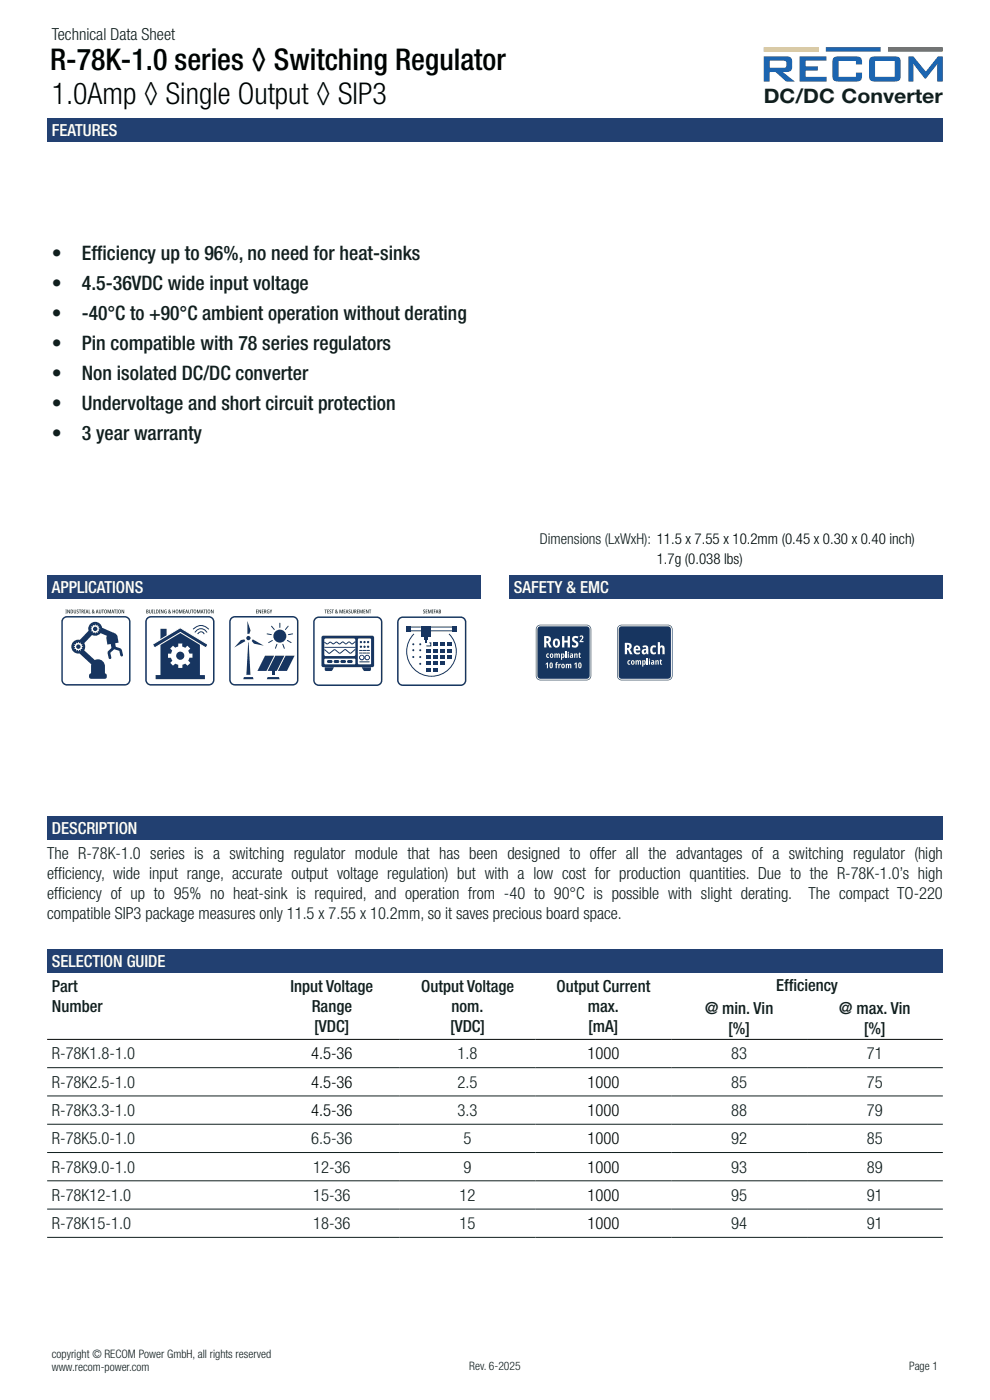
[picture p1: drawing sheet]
<svg xmlns="http://www.w3.org/2000/svg" width="210mm" height="297mm" viewBox="0 0 210 297" stroke-linecap="round" stroke-linejoin="round" font-family="sans-serif">
<path d="M162 10h11.6v.9l-11.6 .1z" fill="#fdbb27"/>
<path d="M175.2 10h11.6v.9l-11.6 .1z" fill="#1c65b0"/>
<path d="M188.4 10h11.6v.9l-11.6 .1z" fill="#d5282c"/>
<g fill="#1c65b0">
<path d="M169.6 12h5.7v.9h-4.4v1.2h2.5l.1 .8-2.6 .1v1.2l4.4 .1 .1 1h-5.8z"/>
<path d="M176.9 12.2l.9-.2h3.9a1.2 1.2 0 0 1 1.1 1.7h-1.2l-.1-.8h-3.6v3.4h3.6l.1-.9h1.2l.1 .8-.3 .8-.6 .3h-4.3a.99 .99 0 0 1-1.1-1.1v-3.3z"/>
<path d="M192.7 12h1.1l2.6 3.2 2.5-3.2h1.1v5.3h-1.2v-3.8l-2.5 3.2-.2-.1-2.4-3.1 .1 3.8h-1.1z"/>
<path d="M163.3 12.9h3a.4 .4 0 0 1 .5 .4v.6a.4 .4 0 0 1-.5 .5h-3zM162 12v5.3h1.3v-2h1.1l2.4 2h1.8l-2.5-2h.7a1.15 1.15 0 0 0 1.2-1.6 1.24 1.24 0 0 0-1-1.7z"/>
<path d="M185.6 12.9h4.2v3.4h-4.2zM184.6 12.2l-.2 .7v3.3a.97 .97 0 0 0 1.1 1.1h4.4l.7-.2 .4-.6 .1-3.4a1 1 0 0 0-1.2-1.1h-4.4z"/>
</g>
<path d="M10 226.5h190M10 232.5h190M10 238.5h190M10 244.5h190M10 250.5h190M10 256.5h190M10 262.5h190" fill="none" stroke="#101f1e" stroke-width=".21"/>
<path d="M10 220.5h190" fill="none" stroke="#000201" stroke-width=".21"/>
<g fill="#224071">
<path d="M10 201.4h190v5h-190z"/>
<path d="M10 173.2h190v5h-190z"/>
</g>
<path d="M114.1 132.9l.5-.2h9.9a.79 .79 0 0 1 .7 .8v9.9a.79 .79 0 0 1-.7 .8h-9.9a.79 .79 0 0 1-.8-.8v-9.9z" fill="#16355f"/>
<path d="M113.9 132.8l-.2 .7v9.9a.96 .96 0 0 0 .9 .9h9.9a.96 .96 0 0 0 .9-.9v-9.9a.96 .96 0 0 0-.9-1h-9.9zM114.2 133.1l.4-.2h9.9a.62 .62 0 0 1 .6 .6v9.9a.62 .62 0 0 1-.6 .6h-9.9a.62 .62 0 0 1-.6-.6v-9.9z" fill="#fff"/>
<path d="M113.9 132.8l-.2 .7v9.9a.96 .96 0 0 0 .9 .9h9.9a.96 .96 0 0 0 .9-.9v-9.9a.96 .96 0 0 0-.9-1h-9.9zM114 132.9l.6-.2h9.9a.83 .83 0 0 1 .8 .8v9.9a.83 .83 0 0 1-.8 .8h-9.9a.83 .83 0 0 1-.8-.8v-9.9z" fill="#163660"/>
<g fill="#fff">
<path d="M119.2 134.9h.5v1h.7v-1h.5v2.5h-.5v-1.1h-.7v1.1h-.5z"/>
<path d="M121.5 135.1l.4-.2 .6 .1 .2 .1-.2 .4a.35 .35 0 0 0-.4-.2 .35 .35 0 0 0-.2 .5h.1a.82 .82 0 0 1 .6 1.2 .82 .82 0 0 1-1.3 .3v-.5a.47 .47 0 0 0 .5 .2 .47 .47 0 0 0 .4-.4l-.1-.1a.91 .91 0 0 1-.6-1.4z"/>
<path d="M122.9 135a.49 .49 0 0 1 .8 0 .49 .49 0 0 1-.2 .8l-.2 .2h.5v.2h-.9l.6-.9a.2 .2 0 0 0-.2-.3 .2 .2 0 0 0-.2 .2z"/>
<path d="M115.9 138.7h.6l-.1 .2h-.3v.2l.1 .3 .3-.1v.2a.46 .46 0 0 1-.6-.1 .46 .46 0 0 1 0-.7z"/>
<path d="M117.6 138.6l.2 .2 .2-.2 .7 .1 .1 .9h-.3l-.1-.8-.1 .8h-.2l-.1-.8-.2 .8h-.2z"/>
<path d="M120 138.3h.2v1.3h-.2z"/>
<path d="M121.8 138.6l.2 .2a.28 .28 0 0 1 .3-.2 .28 .28 0 0 1 .2 .3v.7h-.2l-.1-.8-.2 .8h-.2z"/>
<path d="M122.9 138.4l.3 .2v.2h-.2v.6h.2l-.1 .2-.3-.2-.1-.7z"/>
<path d="M115.7 140.9l.5-.3v1.2h-.2v-1l-.2 .2z"/>
<path d="M117.9 140.5h.4l-.2 .2 .2 .3h-.2v.8h-.2v-.8h-.1z"/>
<path d="M118.4 140.8l.3 .2 .3-.2-.1 .3-.2 .1v.6h-.3z"/>
<path d="M120 140.8l.2 .2 .3-.2 .6 .1 .1 .9h-.2l-.1-.8-.2 .8h-.2l-.1-.8-.2 .8h-.2z"/>
<path d="M121.8 140.9l.5-.3v1.2h-.2v-1l-.2 .2z"/>
<path d="M115.9 135.3v.7a.36 .36 0 0 0 .5-.2 .36 .36 0 0 0-.2-.4zM115.4 134.9h.6a.73 .73 0 0 1 .8 .5 .73 .73 0 0 1-.3 .9l.6 1.1h-.6l-.4-1h-.2v1h-.5z"/>
<path d="M117.9 135.9a.82 .82 0 0 0 .1 1.1 .7 .7 0 0 0 0-1.1zM117.5 135.7a.83 .83 0 0 1 1.1 0 .83 .83 0 0 1 .2 1.1 .79 .79 0 0 1-1.1 .5 .79 .79 0 0 1-.4-1.1z"/>
<path d="M116.9 138.8a.26 .26 0 0 0-.1 .3 .26 .26 0 0 0 .3 .2v-.4zM116.7 138.7a.43 .43 0 0 1 .7 .1 .43 .43 0 0 1-.2 .6 .43 .43 0 0 1-.6-.2z"/>
<path d="M119.3 138.8v.1a.25 .25 0 0 0-.1 .3 .25 .25 0 0 0 .3 .1v-.4zM119 138.6l.2 .2a.39 .39 0 0 1 .6 .3 .39 .39 0 0 1-.6 .3v.6h-.2z"/>
<path d="M120.4 138.6h.3v1h-.3zM120.4 138.4a.15 .15 0 0 1 .3 0 .15 .15 0 0 1-.3 0z"/>
<path d="M121.1 139.2l.1 .2 .1-.3zM120.9 138.7l.5-.1 .1 .2 .1 .8-.3-.2a.29 .29 0 0 1-.3 .1 .29 .29 0 0 1-.2-.4 .29 .29 0 0 1 .4-.1l.1-.2-.3 .1z"/>
<path d="M116.8 140.8a.55 .55 0 0 0 .2 .7 .55 .55 0 0 0-.2-.7zM116.7 140.6a.61 .61 0 0 1 .6 .3 .61 .61 0 0 1-.1 .7 .39 .39 0 0 1-.5 .1 .39 .39 0 0 1-.2-.5z"/>
<path d="M119.4 141a.26 .26 0 0 0-.2 .3 .26 .26 0 0 0 .3 .2v-.4zM119.1 140.9a.43 .43 0 0 1 .7 .1 .43 .43 0 0 1-.1 .6 .43 .43 0 0 1-.6-.2z"/>
<path d="M122.9 140.8a.55 .55 0 0 0 .2 .7 .55 .55 0 0 0-.2-.7zM122.8 140.6a.61 .61 0 0 1 .6 .3 .61 .61 0 0 1-.1 .7 .39 .39 0 0 1-.5 .1 .39 .39 0 0 1-.2-.5z"/>
</g>
<path d="M131.3 132.9l.6-.2h9.8a.79 .79 0 0 1 .8 .8v9.9a.79 .79 0 0 1-.8 .8h-9.8a.79 .79 0 0 1-.8-.8v-9.9z" fill="#173560"/>
<path d="M131.2 132.8l-.3 .7v9.9a.96 .96 0 0 0 1 .9h9.8a.96 .96 0 0 0 1-.9v-9.9a.96 .96 0 0 0-1-1h-9.8zM131.4 133.1l.5-.2h9.8a.62 .62 0 0 1 .6 .6v9.9a.62 .62 0 0 1-.6 .6h-9.8a.62 .62 0 0 1-.7-.6v-9.9z" fill="#fff"/>
<path d="M131.2 132.8l-.3 .7v9.9a.96 .96 0 0 0 1 .9h9.8a.96 .96 0 0 0 1-.9v-9.9a.96 .96 0 0 0-1-1h-9.8zM131.3 132.9l.6-.2h9.8a.83 .83 0 0 1 .8 .8v9.9a.83 .83 0 0 1-.8 .8h-9.8a.83 .83 0 0 1-.9-.8v-9.9z" fill="#17355f"/>
<g fill="#fff">
<path d="M138.1 137.2l.4-.3 .7 .1-.2 .4-.2-.1a.59 .59 0 0 0-.4 .6 .59 .59 0 0 0 .4 .5l.3-.1v.4a.83 .83 0 0 1-1-.1 .83 .83 0 0 1-.2-1z"/>
<path d="M139.5 136.2h.5v1a.55 .55 0 0 1 .6-.2 .55 .55 0 0 1 .4 .6v1.2h-.5v-1.3l-.2-.2-.3 .3v1.2h-.5z"/>
<path d="M133.2 140.2l.5-.1-.1 .2h-.2l-.1 .2 .2 .3h.2v.1a.46 .46 0 0 1-.6-.1 .46 .46 0 0 1 .1-.6z"/>
<path d="M134.8 140.1l.2 .1 .3-.1h.6l.1 .9h-.2l-.1-.7-.2 .7h-.2l-.1-.7-.2 .7h-.2z"/>
<path d="M137.2 139.7h.2v1.3h-.2z"/>
<path d="M139 140.1l.2 .1a.28 .28 0 0 1 .4-.1 .28 .28 0 0 1 .1 .3v.6h-.2l-.1-.7-.1 .7h-.3z"/>
<path d="M140.1 139.9l.3 .2v.2h-.2l.1 .5h.1v.2l-.4-.1-.1-.8z"/>
<path d="M133 136.8v.7a.36 .36 0 0 0 .5-.2 .36 .36 0 0 0-.2-.5zM132.5 136.4h.7a.73 .73 0 0 1 .8 .5 .73 .73 0 0 1-.4 .8l.6 1.1h-.5l-.5-.9h-.2v.9h-.5z"/>
<path d="M134.9 137.4l-.1 .3h.6l-.2-.4zM134.6 137.2a.76 .76 0 0 1 1-.1 .76 .76 0 0 1 .2 .9h-1l.2 .4 .7-.1v.4a.94 .94 0 0 1-1.2-.1 .94 .94 0 0 1 0-1.2z"/>
<path d="M136.7 138a.24 .24 0 0 0 0 .4 .24 .24 0 0 0 .3-.1l.1-.4zM136.3 137.1a.73 .73 0 0 1 .8-.2 .73 .73 0 0 1 .4 .7v1.2h-.3l-.1-.2a.58 .58 0 0 1-1-.2 .58 .58 0 0 1 .7-.7l.3-.1a.36 .36 0 0 0-.3-.3 .36 .36 0 0 0-.4 .1z"/>
<path d="M134.2 140.3a.26 .26 0 0 0-.2 .3 .26 .26 0 0 0 .3 .2v-.5zM133.9 140.2a.43 .43 0 0 1 .7 0 .43 .43 0 0 1-.1 .7 .43 .43 0 0 1-.6-.2z"/>
<path d="M136.5 140.3a.25 .25 0 0 0-.1 .3 .25 .25 0 0 0 .3 .2v-.5zM136.2 140.1l.3 .1a.39 .39 0 0 1 .5 .3 .39 .39 0 0 1-.5 .4v.5h-.3z"/>
<path d="M137.7 140.1h.2v.9h-.2zM137.6 139.8a.15 .15 0 0 1 .3 0 .15 .15 0 0 1-.3 0z"/>
<path d="M138.4 140.6l.1 .2 .1-.2zM138.2 140.1h.4l.2 .1v.8l-.2-.1a.29 .29 0 0 1-.4 .1 .29 .29 0 0 1-.1-.4 .29 .29 0 0 1 .3-.2l.1-.1h-.3z"/>
</g>
<g fill="#224071">
<path d="M10 122h92v5h-92z"/>
<path d="M10 25h190v5h-190z"/>
<path d="M108 122h92v5h-92z"/>
</g>
<g fill="#101f1e">
<path d="M31.6 129.3h.1l.1 .6 .1 .1 .1-.1v-.6h.1v.6a.25 .25 0 0 1-.2 .2 .25 .25 0 0 1-.3-.2z"/>
<path d="M32.3 129.3h.2v.8h-.2z"/>
<path d="M32.6 129.3h.2v.7l.2 .1h-.4z"/>
<path d="M33.7 129.3h.3v.8h-.3z"/>
<path d="M34.1 129.3h.2l.3 .6 .1-.6v.8h-.2l-.3-.6-.1 .6z"/>
<path d="M34.9 129.4h.5a.33 .33 0 0 0-.5 .2 .33 .33 0 0 0 .3 .4l-.1-.3h.3l-.2 .4a.4 .4 0 0 1-.4-.2 .4 .4 0 0 1 .1-.5z"/>
<path d="M36.6 129.3h.1v.4h.3v-.4h.1v.8h-.1v-.3h-.3v.3h-.1z"/>
<path d="M38 129.3h.1l.2 .7 .2-.7h.2v.8h-.1v-.6l-.2 .6-.3-.6-.1 .6z"/>
<path d="M38.9 129.3h.3l-.2 .1v.3h.2l-.2 .1v.2l.2 .1h-.3z"/>
<path d="M39.9 129.3h.2v.6l.1 .1 .1-.1v-.6h.1v.6a.25 .25 0 0 1-.2 .2 .25 .25 0 0 1-.3-.2z"/>
<path d="M40.5 129.3h.5l-.2 .1v.7h-.1v-.7z"/>
<path d="M41.8 129.3h.2l.1 .7 .2-.7h.2v.8h-.1v-.6l-.2 .6-.3-.6-.1 .6z"/>
<path d="M43.1 129.3h.5l-.2 .1v.7h-.1v-.7z"/>
<path d="M43.7 129.3h.2v.8h-.2z"/>
<path d="M44.8 129.3h.1l.3 .6 .1-.6v.8h-.1l-.3-.6-.1 .6z"/>
<path d="M31.2 129.8v.2h.2v-.2zM31.2 129.4v.3l.1-.1v-.1zM31 129.3h.2a.2 .2 0 0 1 .3 .2 .2 .2 0 0 1-.1 .2 .22 .22 0 0 1 .1 .3 .22 .22 0 0 1-.2 .1h-.3z"/>
<path d="M33.2 129.4v.6a.3 .3 0 0 0 .3-.3 .3 .3 0 0 0-.3-.3zM33.1 129.3a.41 .41 0 0 1 .5 .4 .41 .41 0 0 1-.5 .4z"/>
<path d="M35.9 129.5a.08 .08 0 0 0 .1 0 .08 .08 0 0 0-.1 0zM35.9 129.8l-.1 .2h.2zM35.8 129.4a.19 .19 0 0 1 .3 0 .19 .19 0 0 1-.1 .3l.1 .2 .2-.2-.1 .3 .1 .1h-.2a.23 .23 0 0 1-.4-.1 .23 .23 0 0 1 .1-.3z"/>
<path d="M37.5 129.4a.28 .28 0 0 0-.2 .4 .28 .28 0 0 0 .4 .2v-.5zM37.3 129.4a.34 .34 0 0 1 .5 .1 .34 .34 0 0 1 0 .4 .34 .34 0 0 1-.5 0z"/>
<path d="M39.6 129.4l-.1 .4h.2zM39.5 129.3h.1l.3 .8-.2-.2h-.2l-.2 .2z"/>
<path d="M41.3 129.4a.28 .28 0 0 0-.1 .4 .28 .28 0 0 0 .3 .2v-.5zM41.1 129.4a.34 .34 0 0 1 .5 .1 .34 .34 0 0 1 0 .4 .34 .34 0 0 1-.5 0z"/>
<path d="M42.9 129.4l-.1 .4h.2zM42.8 129.3h.1l.3 .8-.2-.2h-.2l-.2 .2z"/>
<path d="M44.2 129.4a.28 .28 0 0 0-.1 .4 .28 .28 0 0 0 .4 .2v-.5zM44.1 129.4a.34 .34 0 0 1 .5 .1 .34 .34 0 0 1-.1 .4 .34 .34 0 0 1-.4 0z"/>
</g>
<path d="M31.4 131.1l.6-.2h12.3a1.04 1.04 0 0 1 1 1v12.3a1.04 1.04 0 0 1-1 1.1h-12.3a1.04 1.04 0 0 1-1-1.1v-12.3z" fill="#fff"/>
<path d="M31.3 130.9l-.4 .6-.1 .4v12.3a1.2 1.2 0 0 0 1.2 1.2h12.3a1.2 1.2 0 0 0 1.2-1.2v-12.3a1.2 1.2 0 0 0-1.2-1.2h-12.3zM31.4 131.3l.6-.3h12.3a.88 .88 0 0 1 .9 .9v12.3a.88 .88 0 0 1-.9 .9h-12.3a.88 .88 0 0 1-.9-.9v-12.3z" fill="#17355f"/>
<path d="M33.9 143.2h8.5" fill="none" stroke="#fff" stroke-width=".21"/>
<path d="M41 133.5a2.12 2.12 0 0 1 3.3 0M41.3 134.2a1.41 1.41 0 0 1 1.3-.8 1.41 1.41 0 0 1 1.3 .8M41.9 134.5a.73 .73 0 0 1 .7-.5 .73 .73 0 0 1 .7 .5" fill="none" stroke="#173560" stroke-width=".21"/>
<g fill="#173560">
<path d="M32.3 136.7l5.9-3.5 5.9 3.5-.4 .8-5.4-3.3-5.5 3.3z"/>
<path d="M36.7 137l.5 .4 .6-.2v-.7h.9v.7l.6 .2 .5-.4 .6 .6-.5 .5 .3 .6h.6v.8h-.6l-.3 .6 .5 .5-.6 .6-.5-.4-.6 .2v.7h-.9v-.7l-.6-.2-.5 .4-.6-.6 .5-.4-.4-.7h-.6v-.8h.7l.2-.7-.4-.4zM34 133.4v9.8h-1v.9h10.5v-.9h-1.1v-7l-4.2-2.6-2.9 1.8v-2z"/>
<circle cx="38.2" cy="139.1" r=".87"/>
</g>
<path d="M32.3 136.7l5.9-3.5 5.9 3.5-.4 .8-5.4-3.3-5.5 3.3z" fill="none" stroke="#fff" stroke-width=".21"/>
<path d="M66.8 131.4l.8-.5h12.3a1.04 1.04 0 0 1 1.1 1.1v12.3a1.04 1.04 0 0 1-1.1 1.1h-12.3a1.04 1.04 0 0 1-1-1.1v-12.3z" fill="#fff"/>
<path d="M66.7 131.3l-.3 .7v12.3a1.2 1.2 0 0 0 1.2 1.2h12.3a1.2 1.2 0 0 0 1.2-1.2v-12.3a1.2 1.2 0 0 0-1.2-1.2h-12.3h-.3zM67 131.3l.6-.2h12.3a.88 .88 0 0 1 .9 .9v12.3a.88 .88 0 0 1-.9 .9h-12.3a.88 .88 0 0 1-.9-.9v-12.3z" fill="#17355f"/>
<g fill="#101f1e">
<path d="M68.8 129.3h.5l-.2 .1v.7h-.1v-.7z"/>
<path d="M69.4 129.3h.4l-.3 .1v.3h.3l-.3 .1v.2l.3 .1h-.4z"/>
<path d="M69.9 129.4h.4l-.3 .1a.3 .3 0 0 1 .3 .4 .3 .3 0 0 1-.4 .2v-.1a.19 .19 0 0 0 .3-.1 .19 .19 0 0 0-.3-.2z"/>
<path d="M70.4 129.3h.4l-.2 .1v.7h-.1v-.7z"/>
<path d="M72 129.3h.2l.2 .6 .2-.6h.1v.8h-.1v-.6l-.2 .6-.3-.6-.1 .6z"/>
<path d="M72.9 129.3h.4l-.3 .1v.3h.2l-.2 .1v.2l.3 .1h-.4z"/>
<path d="M74 129.4h.4l-.3 .1a.3 .3 0 0 1 .3 .4 .3 .3 0 0 1-.5 .2v-.1a.21 .21 0 0 0 .4-.1 .19 .19 0 0 0-.3-.2z"/>
<path d="M74.5 129.3h.1v.6l.1 .1 .2-.1v-.6h.1v.6a.25 .25 0 0 1-.3 .2 .25 .25 0 0 1-.2-.2z"/>
<path d="M75.7 129.3h.4l-.2 .1v.3h.2l-.2 .1v.2l.2 .1h-.4z"/>
<path d="M76.2 129.3h.2l.2 .6 .2-.6h.1v.8h-.1v-.6l-.2 .6-.3-.6-.1 .6z"/>
<path d="M77.1 129.3h.4l-.3 .1v.3h.3l-.3 .1v.2l.3 .1h-.4z"/>
<path d="M77.6 129.3h.2l.3 .6 .1-.6v.8h-.2l-.3-.6-.1 .6z"/>
<path d="M78.3 129.3h.4l-.1 .1v.7h-.2v-.7z"/>
<path d="M71.3 129.5a.08 .08 0 0 0 .1 0 .08 .08 0 0 0-.1 0zM71.3 129.8l-.1 .2h.2zM71.2 129.4a.19 .19 0 0 1 .3 0 .19 .19 0 0 1-.1 .3l.1 .2 .2-.2-.1 .3 .1 .1h-.2a.23 .23 0 0 1-.4-.1 .23 .23 0 0 1 .1-.3z"/>
<path d="M73.6 129.4l-.1 .4h.2zM73.5 129.3h.2l.2 .8-.2-.2h-.2l-.2 .2z"/>
<path d="M75.3 129.4v.3h.1v-.2zM75.2 129.3h.1a.23 .23 0 0 1 .3 .2 .23 .23 0 0 1-.1 .3l.1 .3-.2-.3-.2 .3z"/>
</g>
<path d="M76 135.5h2.7v5.4h-2.7zM68.8 135.6l.3-.2 6.1 .1 .2 .2-.1 3.3-.2 .2-6.2-.1-.1-.2zM68.8 139.8l6.4-.1 .2 .2v.9l-.2 .1h-6.2l-.2-.1zM68.4 134.9l-.2 .3v6l.2 .3h10.6l.3-.2 .1-6.1-.2-.3z" fill="#173560"/>
<path d="M68.8 137.3h6.6M76.3 138.5h.5M76.3 138h.5M77 138.5h.6M77 138h.6M77.8 138.5h.6M77.8 138h.6M76.3 140.4h2" fill="none" stroke="#173560" stroke-width=".21"/>
<g fill="#173560">
<circle cx="76.6" cy="136.2" r=".25"/>
<circle cx="77.3" cy="136.2" r=".25"/>
<circle cx="78.1" cy="136.2" r=".25"/>
<circle cx="76.6" cy="137.2" r=".25"/>
<circle cx="77.3" cy="137.2" r=".25"/>
<circle cx="78.1" cy="137.2" r=".25"/>
<circle cx="76.7" cy="139.5" r=".48"/>
</g>
<circle cx="76.7" cy="139.5" r=".48" fill="none" stroke="#173560" stroke-width=".21"/>
<path d="M76.5 139.4l.1-.1 .1 .3 .2-.3v.4h-.3z" fill="#fff"/>
<path d="M76.5 139.4l.1-.1 .1 .3 .2-.3v.4h-.3z" fill="none" stroke="#fff" stroke-width=".21"/>
<circle cx="77.9" cy="139.5" r=".48" fill="#173560"/>
<circle cx="77.9" cy="139.5" r=".48" fill="none" stroke="#173560" stroke-width=".21"/>
<path d="M77.8 139.3h.2l-.2 .2 .1 .1 .2-.1-.1 .2-.3-.1z" fill="#fff"/>
<path d="M77.8 139.3h.2l-.2 .2 .1 .1 .2-.1-.1 .2-.3-.1z" fill="none" stroke="#fff" stroke-width=".21"/>
<path d="M75.3 136.1l-.6 .5-.7-.4-.6 .4-.7-.4-.7 .4-.6-.4-.7 .4-.6-.4-.7 .4-.6-.4M75.4 137.8l-1.1 .8-1.1-.8-1.1 .8-1.1-.8-1 .7a.78 .78 0 0 1-.9-.5l-.3-.2" fill="none" stroke="#173560" stroke-width=".21"/>
<path d="M69.5 140.2l.7-.1 .2 .2-.2 .3h-.5l-.2-.3z" fill="#173560"/>
<path d="M69.5 140.2l.7-.1 .2 .2-.2 .3h-.5l-.2-.3z" fill="none" stroke="#173560" stroke-width=".21"/>
<path d="M70.9 140.2l.7-.1 .3 .2-.3 .3h-.5l-.2-.3z" fill="#173560"/>
<path d="M70.9 140.2l.7-.1 .3 .2-.3 .3h-.5l-.2-.3z" fill="none" stroke="#173560" stroke-width=".21"/>
<path d="M72.4 140.2l.7-.1 .2 .2-.2 .3h-.6l-.2-.3z" fill="#173560"/>
<path d="M72.4 140.2l.7-.1 .2 .2-.2 .3h-.6l-.2-.3z" fill="none" stroke="#173560" stroke-width=".21"/>
<path d="M73.8 140.2l.7-.1 .2 .2-.2 .3h-.6l-.2-.3z" fill="#173560"/>
<path d="M73.8 140.2l.7-.1 .2 .2-.2 .3h-.6l-.2-.3z" fill="none" stroke="#173560" stroke-width=".21"/>
<g fill="#173560">
<path d="M68.9 141.6l1.9-.1-.5 .9-1.3-.1z"/>
<path d="M76.7 141.5l2 .1v.6l-.3 .2-1.2-.1z"/>
</g>
<path d="M49 131.3l.8-.5h12.3a1.04 1.04 0 0 1 1.1 1.1v12.3a1.04 1.04 0 0 1-1.1 1.1h-12.3a1.04 1.04 0 0 1-1-1.1v-12.3z" fill="#fff"/>
<path d="M48.9 131.2l-.3 .7v12.3a1.2 1.2 0 0 0 1.2 1.2h12.3a1.2 1.2 0 0 0 1.2-1.2v-12.3a1.2 1.2 0 0 0-1.2-1.2h-12.3h-.4zM49.2 131.3l.6-.3h12.3a.88 .88 0 0 1 .9 .9v12.3a.88 .88 0 0 1-.9 .9h-12.3a.88 .88 0 0 1-.9-.9v-12.3z" fill="#17355f"/>
<g fill="#173560">
<path d="M56.8 143.7l2.3-.1 .2 .5h-2.7z"/>
<path d="M57.7 142.3h.5v.9h-.5z"/>
<circle cx="59.4" cy="134.9" r="1.38"/>
</g>
<path d="M56.7 134.5l.9 .1M57.6 132.8l.6 .7M57.8 135.9l-.8 .4M58.7 136.7l-.3 .8M59.4 132.2v.9M60 136.7l.3 .8M61 135.9l.7 .4M61.1 132.8l-.6 .7M62.1 134.5l-.9 .1" fill="none" stroke="#173560" stroke-width=".21"/>
<g fill="#101f1e">
<path d="M54.3 129.3h.4l-.3 .1v.3h.3l-.3 .1v.2l.3 .1h-.4z"/>
<path d="M54.8 129.3h.2l.3 .6 .1-.6v.8h-.2l-.3-.6-.1 .6z"/>
<path d="M55.5 129.3h.4l-.3 .1v.3h.3l-.3 .1v.2l.3 .1h-.4z"/>
<path d="M56.7 129.4h.4a.33 .33 0 0 0-.4 .2 .33 .33 0 0 0 .3 .4l-.1-.3h.2l-.1 .4a.4 .4 0 0 1-.4-.2 .4 .4 0 0 1 .1-.5z"/>
<path d="M57.2 129.3l.3 .4 .2-.4-.2 .8z"/>
<path d="M56.2 129.4v.3h.1v-.2zM56 129.3h.2a.23 .23 0 0 1 .3 .2 .23 .23 0 0 1-.2 .3l.2 .3-.3-.3-.2 .3z"/>
</g>
<g fill="#173560">
<path d="M56.2 139.1h2l-1.7 3.2h-1.9z"/>
<path d="M58.4 139.1h1.9l-1.6 3.2h-1.9z"/>
<path d="M60.6 139.1h1.9l-1.6 3.2h-2z"/>
<path d="M52.5 131.8l.7 2-.3 .7h-.4z"/>
<path d="M53.6 135.6l2.3 1.4-2-.4-.5-.6z"/>
<path d="M51.1 135.8l.7-.2 .3 .4-2.4 1.4z"/>
<path d="M52.6 136.3l.5 6.9h-.8z"/>
<path d="M51.7 143.7l1.9-.1 .2 .5h-2.2z"/>
<circle cx="52.7" cy="135.4" r=".46"/>
</g>
<path d="M84.6 131.4l.8-.5h12.3a1.04 1.04 0 0 1 1.1 1.1v12.3a1.04 1.04 0 0 1-1.1 1.1h-12.3a1.04 1.04 0 0 1-1-1.1v-12.3z" fill="#fff"/>
<path d="M84.5 131.3l-.3 .7v12.3a1.2 1.2 0 0 0 1.2 1.2h12.3a1.2 1.2 0 0 0 1.2-1.2v-12.3a1.2 1.2 0 0 0-1.2-1.2h-12.3h-.3zM84.8 131.3l.6-.2h12.3a.88 .88 0 0 1 .9 .9v12.3a.88 .88 0 0 1-.9 .9h-12.3a.88 .88 0 0 1-.8-.9v-12.3z" fill="#17355f"/>
<g fill="#101f1e">
<path d="M89.8 129.4h.4l-.3 .1a.3 .3 0 0 1 .3 .4 .3 .3 0 0 1-.4 .2v-.1a.19 .19 0 0 0 .3-.1 .19 .19 0 0 0-.3-.2z"/>
<path d="M90.3 129.3h.4l-.3 .1v.3h.3l-.3 .1v.2l.3 .1h-.4z"/>
<path d="M90.8 129.3h.2l.2 .6 .2-.6h.1v.8h-.1v-.6l-.2 .6-.3-.6-.1 .6z"/>
<path d="M91.6 129.3h.3v.8h-.3z"/>
<path d="M92 129.3h.4l-.3 .1v.3h.3l-.3 .1v.3h-.1z"/>
<path d="M92.7 129.4l-.1 .4h.2zM92.6 129.3h.2l.2 .8-.2-.2h-.2l-.2 .2z"/>
<path d="M93.2 129.8v.2h.2v-.2zM93.2 129.4v.3l.2-.1v-.2zM93.1 129.3h.2a.2 .2 0 0 1 .2 .2 .2 .2 0 0 1-.1 .2 .22 .22 0 0 1 .1 .3 .22 .22 0 0 1-.2 .1h-.2z"/>
</g>
<path d="M87.8 134.5a5.3 5.3 0 0 0 0 7.4 5.3 5.3 0 0 0 7.4 0 5.3 5.3 0 0 0 0-7.4" fill="none" stroke="#173560" stroke-width=".21"/>
<g fill="#173560">
<path d="M86.3 132.8h.9v1.2h-.9z"/>
<path d="M96 132.8h.9v1.2h-.9z"/>
<path d="M89.4 132.8h2v2.2h-2z"/>
<circle cx="87.7" cy="136.7" r=".22"/>
<circle cx="89.1" cy="136.7" r=".22"/>
<circle cx="87.7" cy="137.9" r=".22"/>
<circle cx="89.1" cy="137.9" r=".22"/>
<circle cx="87.7" cy="139.4" r=".22"/>
<circle cx="89.1" cy="139.4" r=".22"/>
<circle cx="89.1" cy="140.8" r=".22"/>
</g>
<path d="M91.1 136.4h.3v.6h-1" fill="none" stroke="#173560" stroke-width=".21"/>
<g fill="#173560">
<path d="M92 136.4h.9v.6h-.9z"/>
<path d="M92 137.7h.9v.7h-.9z"/>
<path d="M94.9 136.4h.9v.6h-.9z"/>
<path d="M93.4 136.4h.9v.6h-.9z"/>
<path d="M90.5 137.7h.9v.7h-.9z"/>
<path d="M94.9 137.7h.9v.7h-.9z"/>
<path d="M93.4 137.7h.9v.7h-.9z"/>
<path d="M92 139.1h.9v.6h-.9z"/>
<path d="M90.5 139.1h.9v.6h-.9z"/>
<path d="M94.9 139.1h.9v.6h-.9z"/>
<path d="M93.4 139.1h.9v.6h-.9z"/>
<path d="M92 140.4h.9v.6h-.9z"/>
<path d="M90.5 140.4h.9v.6h-.9z"/>
<path d="M92 141.7h.9v.7h-.9z"/>
<path d="M90.5 141.7h.9v.7h-.9z"/>
<path d="M93.4 140.4h.9v.6h-.9z"/>
</g>
<path d="M87.2 133h2.1M87.2 133.8h2.2M91.4 133h4.6M91.4 133.8h4.6" fill="none" stroke="#173560" stroke-width=".21"/>
<g fill="#173560">
<path d="M90 135h.8v.8h-.8z"/>
<path d="M90.3 135.8h.2v.6h-.2z"/>
</g>
<g fill="#101f1e">
<path d="M13.9 129.3h.3v.8h-.3z"/>
<path d="M14.3 129.3h.1l.3 .6 .1-.6v.8h-.1l-.3-.6-.1 .6z"/>
<path d="M15.6 129.3h.2v.6l.1 .1 .1-.1v-.6h.1v.6a.25 .25 0 0 1-.2 .2 .25 .25 0 0 1-.3-.2z"/>
<path d="M16.3 129.4h.4l-.3 .1a.3 .3 0 0 1 .3 .4 .3 .3 0 0 1-.4 .2v-.1a.19 .19 0 0 0 .3-.1 .19 .19 0 0 0-.3-.2z"/>
<path d="M16.7 129.3h.5l-.2 .1v.7h-.1v-.7z"/>
<path d="M17.8 129.3h.3v.8h-.3z"/>
<path d="M18.8 129.3h.1v.7l.3 .1h-.4z"/>
<path d="M21 129.3h.1v.6l.1 .1 .2-.1v-.6h.1v.6a.25 .25 0 0 1-.3 .2 .25 .25 0 0 1-.2-.2z"/>
<path d="M21.6 129.3h.4l-.1 .1v.7h-.1v-.7z"/>
<path d="M22.8 129.3h.2l.2 .7 .2-.7h.1v.8h-.1v-.6l-.2 .6-.3-.6-.1 .6z"/>
<path d="M24.2 129.3h.4l-.1 .1v.7h-.1v-.7z"/>
<path d="M24.7 129.3h.3v.8h-.3z"/>
<path d="M25.8 129.3h.1l.3 .6 .1-.6v.8h-.1l-.3-.6-.1 .6z"/>
<path d="M15.1 129.4v.6a.3 .3 0 0 0 .3-.3 .3 .3 0 0 0-.3-.3zM15 129.3a.41 .41 0 0 1 .5 .4 .41 .41 0 0 1-.5 .4z"/>
<path d="M17.4 129.4v.3h.2v-.2zM17.3 129.3h.2a.23 .23 0 0 1 .2 .2 .23 .23 0 0 1-.1 .3l.2 .3-.3-.3-.2 .3z"/>
<path d="M18.4 129.4v.4h.1zM18.4 129.3h.1l.2 .8-.1-.2h-.3l-.1 .2z"/>
<path d="M19.6 129.5a.1 .1 0 0 0 .2 0 .1 .1 0 0 0-.2 0zM19.6 129.8v.2h.2zM19.6 129.4a.19 .19 0 0 1 .3 0 .19 .19 0 0 1-.1 .3l.1 .2 .2-.2-.1 .3 .1 .1h-.2a.23 .23 0 0 1-.4-.1 .23 .23 0 0 1 .1-.3z"/>
<path d="M20.6 129.4l-.1 .4h.2zM20.5 129.3h.2l.2 .8-.2-.2h-.2l-.2 .2z"/>
<path d="M22.3 129.4a.28 .28 0 0 0-.1 .4 .28 .28 0 0 0 .3 .2v-.5zM22.2 129.4a.34 .34 0 0 1 .4 .1 .34 .34 0 0 1 0 .4 .34 .34 0 0 1-.5 0z"/>
<path d="M23.9 129.4l-.1 .4h.2zM23.8 129.3h.2l.2 .8-.2-.2h-.2l-.2 .2z"/>
<path d="M25.3 129.4a.28 .28 0 0 0-.1 .4 .28 .28 0 0 0 .3 .2v-.5zM25.1 129.4a.34 .34 0 0 1 .5 .1 .34 .34 0 0 1 0 .4 .34 .34 0 0 1-.5 0z"/>
</g>
<path d="M13.6 131.1l.6-.2h12.3a1.05 1.05 0 0 1 1 1v12.3a1.05 1.05 0 0 1-1 1.1h-12.3a1.05 1.05 0 0 1-1-1.1v-12.3z" fill="#fff"/>
<path d="M13.2 131.2l-.2 .7v12.3a1.21 1.21 0 0 0 1.2 1.2h12.3a1.21 1.21 0 0 0 1.2-1.2v-12.3a1.21 1.21 0 0 0-1.2-1.2h-12.3l-.4 .1zM13.6 131.3l.6-.3h12.3a.89 .89 0 0 1 .9 .9v12.3a.89 .89 0 0 1-.9 .9h-12.3a.89 .89 0 0 1-.9-.9v-12.3z" fill="#17355f"/>
<path d="M19.3 132.2a1.47 1.47 0 0 1 2.4 1l2.2 1a2.04 2.04 0 0 1 1.3 2.1l-.8 .2 .2 .7 1.1 .5 .3 1.4-.1 .2-.3-.1-.3-1.1-1.1-.4-.8 .8 .2 1-.2 .3h-.2a1.48 1.48 0 0 1 .4-2.3l-.1-.9-.7 .1-.2-1.2 .1-.6-1.4-.6-.8 .5-1-.1-1.6 1.7 .2 .8-.2 .8 2.2 2a1.47 1.47 0 0 1 2.2 1.3l.1 1.6a.69 .69 0 0 1 .1 1l-3.2 .1-.3-.1a.72 .72 0 0 1 .1-1l.2-.1 .1-1.9-2.5-2.3a1.47 1.47 0 0 1-1.8-1.5 1.47 1.47 0 0 1 1.8-1.4l1.9-1.9-.1-.2a1.47 1.47 0 0 1 .6-1.4z" fill="#173560"/>
<path d="M19.3 132.8h.3a.26 .26 0 0 1 0-.3 .26 .26 0 0 1 .4 .1l.1-.3 .2 .1 .2 .2 .1-.2a.26 .26 0 0 1 .2 .1 .26 .26 0 0 1 0 .3l.2-.1a.26 .26 0 0 1 .2 .3 .26 .26 0 0 1-.2 .2l.3 .1-.1 .3h-.2a.22 .22 0 0 1 .2 .3 .22 .22 0 0 1-.4 .1 .26 .26 0 0 1-.1 .4 .26 .26 0 0 1-.3-.1l-.1 .2-.3-.1-.1-.1-.1 .1a.26 .26 0 0 1-.2-.1 .26 .26 0 0 1 0-.3l-.2 .1a.25 .25 0 0 1-.2-.2 .25 .25 0 0 1 .1-.3l-.2-.1 .1-.3h.1l-.1-.2z" fill="#fff"/>
<path d="M19.3 132.8h.3a.26 .26 0 0 1 0-.3 .26 .26 0 0 1 .4 .1l.1-.3 .2 .1 .2 .2 .1-.2a.26 .26 0 0 1 .2 .1 .26 .26 0 0 1 0 .3l.2-.1a.26 .26 0 0 1 .2 .3 .26 .26 0 0 1-.2 .2l.3 .1-.1 .3h-.2a.22 .22 0 0 1 .2 .3 .22 .22 0 0 1-.4 .1 .26 .26 0 0 1-.1 .4 .26 .26 0 0 1-.3-.1l-.1 .2-.3-.1-.1-.1-.1 .1a.26 .26 0 0 1-.2-.1 .26 .26 0 0 1 0-.3l-.2 .1a.25 .25 0 0 1-.2-.2 .25 .25 0 0 1 .1-.3l-.2-.1 .1-.3h.1l-.1-.2z" fill="none" stroke="#173560" stroke-width=".21"/>
<circle cx="20.2" cy="133.4" r=".47" fill="#173560"/>
<path d="M15.7 136.5l.3 .1a.26 .26 0 0 1 .1-.4 .26 .26 0 0 1 .3 .1l.1-.2h.3l.1 .2 .1-.1a.26 .26 0 0 1 .3 .1 .26 .26 0 0 1 0 .3l.1-.1a.26 .26 0 0 1 .2 .2 .26 .26 0 0 1-.1 .3l.2 .1v.2l-.2 .1a.22 .22 0 0 1 .1 .3 .22 .22 0 0 1-.3 .1 .26 .26 0 0 1-.1 .3 .26 .26 0 0 1-.4-.1l-.1 .3-.3-.1v-.2l-.1 .2a.26 .26 0 0 1-.3-.1 .26 .26 0 0 1 0-.3h-.2a.25 .25 0 0 1-.2-.2 .25 .25 0 0 1 .2-.2l-.2-.1v-.3h.2l-.2-.2z" fill="#fff"/>
<path d="M15.7 136.5l.3 .1a.26 .26 0 0 1 .1-.4 .26 .26 0 0 1 .3 .1l.1-.2h.3l.1 .2 .1-.1a.26 .26 0 0 1 .3 .1 .26 .26 0 0 1 0 .3l.1-.1a.26 .26 0 0 1 .2 .2 .26 .26 0 0 1-.1 .3l.2 .1v.2l-.2 .1a.22 .22 0 0 1 .1 .3 .22 .22 0 0 1-.3 .1 .26 .26 0 0 1-.1 .3 .26 .26 0 0 1-.4-.1l-.1 .3-.3-.1v-.2l-.1 .2a.26 .26 0 0 1-.3-.1 .26 .26 0 0 1 0-.3h-.2a.25 .25 0 0 1-.2-.2 .25 .25 0 0 1 .2-.2l-.2-.1v-.3h.2l-.2-.2z" fill="none" stroke="#173560" stroke-width=".21"/>
<circle cx="16.6" cy="137.2" r=".47" fill="#173560"/>
<g font-size="6.3" fill="#000201">
<text x="10.6" y="14.8">R-78K-1.0 series ◊ Switching Regulator</text>
<text x="11" y="22">1.0Amp ◊ Single Output ◊ SIP3</text>
</g>
<g font-size="4.2" fill="#101f1e">
<text x="162" y="21.9">DC/DC Converter</text>
<text x="11" y="55.2">•</text>
<text x="17.3" y="55.2">Efficiency up to 96%, no need for heat-sinks</text>
<text x="11" y="61.6">•</text>
<text x="17.3" y="61.6">4.5-36VDC wide input voltage</text>
<text x="11" y="67.9">•</text>
<text x="17.4" y="67.9">-40°C to +90°C ambient operation without derating</text>
<text x="11" y="74.3">•</text>
<text x="17.3" y="74.3">Pin compatible with 78 series regulators</text>
<text x="11" y="80.6">•</text>
<text x="17.3" y="80.6">Non isolated DC/DC converter</text>
<text x="11" y="87">•</text>
<text x="17.3" y="87">Undervoltage and short circuit protection</text>
<text x="11" y="93.3">•</text>
<text x="17.3" y="93.3">3 year warranty</text>
</g>
<g font-size="3.5" fill="#101f1e">
<text x="11" y="8.5">Technical Data Sheet</text>
<text x="10" y="182.2">The R-78K-1.0 series is a switching regulator module that has been designed to offer all the advantages of a switching regulator (high</text>
<text x="10" y="186.4">efficiency, wide input range, accurate output voltage regulation) but with a low cost for production quantities. Due to the R-78K-1.0’s high</text>
<text x="10" y="190.7">efficiency of up to 95% no heat-sink is required, and operation from -40 to 90°C is possible with slight derating.</text>
<text x="171.5" y="190.7">The compact TO-220</text>
<text x="10" y="194.9">compatible SIP3 package measures only 11.5 x 7.55 x 10.2mm, so it saves precious board space.</text>
<text x="11" y="210.5">Part</text>
<text x="11" y="214.7">Number</text>
<text x="61.6" y="210.5">Input Voltage</text>
<text x="66.1" y="214.7">Range</text>
<text x="89.3" y="210.5">Output Voltage</text>
<text x="95.8" y="214.7">nom.</text>
<text x="118" y="210.5">Output Current</text>
<text x="124.7" y="214.7">max.</text>
<text x="149.5" y="215.1">@ min. Vin</text>
<text x="164.6" y="210.3">Efficiency</text>
<text x="178" y="215.1">@ max. Vin</text>
<text x="66.7" y="219">[VDC]</text>
<text x="95.5" y="219">[VDC]</text>
<text x="124.8" y="219">[mA]</text>
<text x="154.5" y="219.4">[%]</text>
<text x="183.3" y="219.4">[%]</text>
<text x="11" y="224.8">R-78K1.8-1.0</text>
<text x="97.1" y="224.8">1.8</text>
<text x="155.1" y="224.8">83</text>
<text x="183.9" y="224.8">71</text>
<text x="11" y="230.8">R-78K2.5-1.0</text>
<text x="97.1" y="230.8">2.5</text>
<text x="155.1" y="230.8">85</text>
<text x="183.9" y="230.8">75</text>
<text x="11" y="236.8">R-78K3.3-1.0</text>
<text x="97.1" y="236.8">3.3</text>
<text x="155.1" y="236.8">88</text>
<text x="183.9" y="236.8">79</text>
<text x="11" y="242.8">R-78K5.0-1.0</text>
<text x="66" y="242.8">6.5-36</text>
<text x="98.3" y="242.8">5</text>
<text x="155.1" y="242.8">92</text>
<text x="183.9" y="242.8">85</text>
<text x="11" y="248.8">R-78K9.0-1.0</text>
<text x="66.4" y="248.8">12-36</text>
<text x="98.3" y="248.8">9</text>
<text x="155.1" y="248.8">93</text>
<text x="183.9" y="248.8">89</text>
<text x="11" y="254.8">R-78K12-1.0</text>
<text x="66.4" y="254.8">15-36</text>
<text x="97.5" y="254.8">12</text>
<text x="155.1" y="254.8">95</text>
<text x="183.9" y="254.8">91</text>
<text x="11" y="260.8">R-78K15-1.0</text>
<text x="66.4" y="260.8">18-36</text>
<text x="97.5" y="260.8">15</text>
<text x="155.1" y="260.8">94</text>
<text x="183.9" y="260.8">91</text>
</g>
<g font-size="3.5" fill="#fff">
<text x="11" y="28.8">FEATURES</text>
<text x="11" y="125.7">APPLICATIONS</text>
<text x="109" y="125.7">SAFETY &amp; EMC</text>
<text x="11" y="176.9">DESCRIPTION</text>
<text x="11" y="205.2">SELECTION GUIDE</text>
</g>
<g font-size="3.5" fill="#000201">
<text x="66" y="224.8">4.5-36</text>
<text x="124.6" y="224.8">1000</text>
<text x="66" y="230.8">4.5-36</text>
<text x="124.6" y="230.8">1000</text>
<text x="66" y="236.8">4.5-36</text>
<text x="124.6" y="236.8">1000</text>
<text x="124.6" y="242.8">1000</text>
<text x="124.6" y="248.8">1000</text>
<text x="124.6" y="254.8">1000</text>
<text x="124.6" y="260.8">1000</text>
</g>
<text font-size="3.2" fill="#101f1e" x="114.5" y="115.4">Dimensions (LxWxH): 11.5 x 7.55 x 10.2mm (0.45 x 0.30 x 0.40 inch)</text>
<text font-size="3.2" fill="#000201" x="139.3" y="119.7">1.7g (0.038 lbs)</text>
<g font-size="2.5" fill="#101f1e">
<text x="11" y="288.1">copyright © RECOM Power GmbH, all rights reserved</text>
<text x="11" y="290.8">www.recom-power.com</text>
<text x="99.5" y="290.6">Rev. 6-2025</text>
<text x="192.8" y="290.6">Page 1</text>
</g>
</svg>
